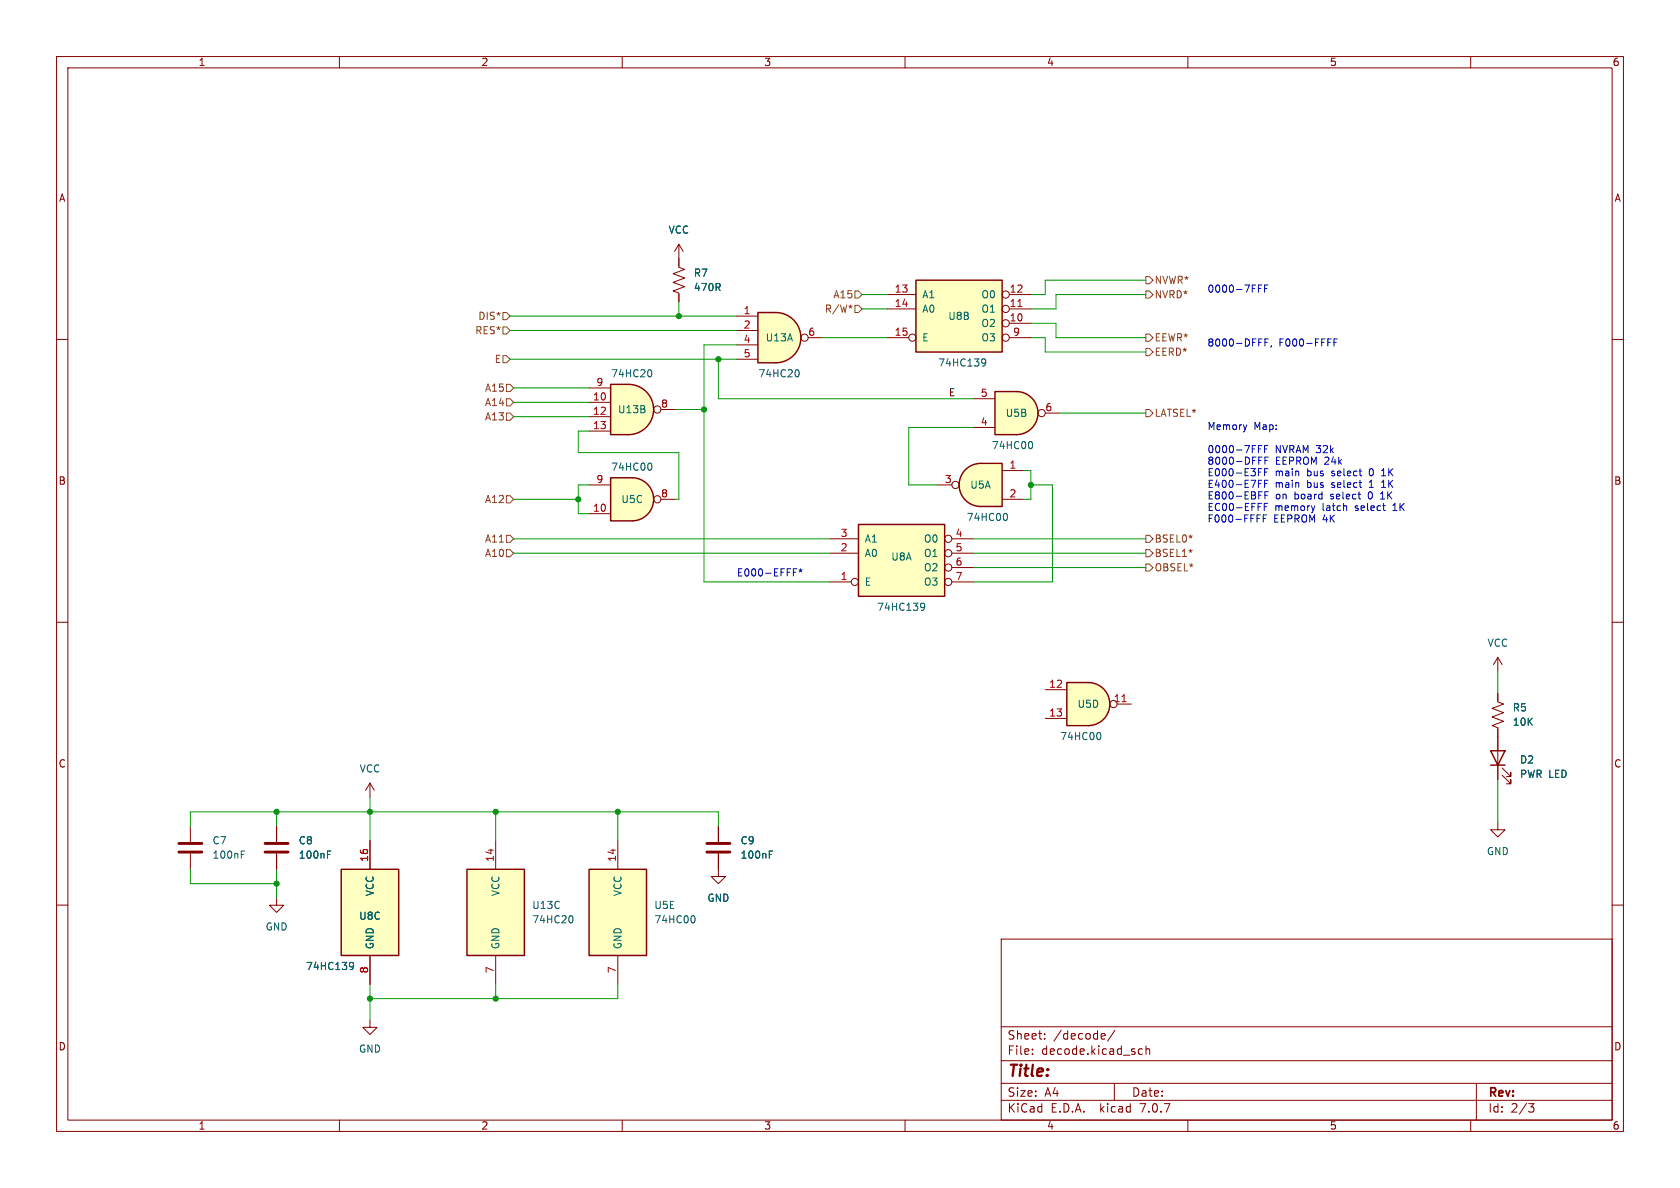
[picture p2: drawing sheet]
<svg xmlns="http://www.w3.org/2000/svg" width="297mm" height="210mm" viewBox="0 0 297 210" stroke-linecap="round" stroke-linejoin="round" font-family="sans-serif">
<g fill="none" stroke="#840000" stroke-width=".18">
<path d="M10 10h277v190h-277zM12 12h273v186h-273zM60 10v2M110 10v2M160 10v2M210 10v2M260 10v2M10 60h2M285 60h2M10 110h2M285 110h2M10 160h2"/>
<path d="M87.6 148.6v5.1M285 160h2M87.6 168.9v5.1M177 166h108v32h-108zM60 198v2M110 198v2M160 198v2M177 194.5h108M177 191.5h108M177 187.5h108M177 181.5h108M182.5 186.3v.1"/>
<path d="M182.5 185.5v.1M184.7 183.6v.1M184.7 182.8v.1M194.9 182.7l.4 .1 .1 .3-.7 .1M195.3 183.6l-.4 .1M197 191.5v3M197.1 182.1l-1.3 2M201.4 186.3h.6M201.4 185.5h.6M202.6 185.5l.2-.1 .4 .1v.9M202.6 184.9v1.5M210 198v2"/>
<path d="M260 198v2M261 191.5v6.5M270.2 195.1h1l-.5 .6 .4 .1 .1 .5-.3 .3h-.4"/>
</g>
<g fill="#ffffc2" stroke="#ffffc2" stroke-width=".18">
<path d="M82.5 153.7h10.2v15.2h-10.2z"/>
<path d="M111.8 84.5a3.8 3.8 0 0 1 3.8 3.8 3.8 3.8 0 0 1-3.8 3.8z"/>
</g>
<path d="M82.5 153.7h10.2v15.2h-10.2z" fill="none" stroke="#840000" stroke-width=".25"/>
<path d="M101 161.9a.79 .79 0 0 1 0 1.2" fill="none" stroke="#006464" stroke-width=".18"/>
<path d="M107.9 84.5h3.9v7.6h-3.9z" fill="#ffffc2"/>
<path d="M107.9 84.5h3.9a3.8 3.8 0 0 1 3.8 3.8 3.8 3.8 0 0 1-3.8 3.8h-3.9z" fill="none" stroke="#840000" stroke-width=".25"/>
<g fill="none" stroke="#840000" stroke-width=".18">
<path d="M120 43.2l-.7 1.3M120 43.2v2.5M120 43.2l.8 1.3M104.1 90.8h3.8M104.1 85.7h3.8M116.8 88.3h2.6M65.4 138.4l-.8 1.3M65.4 138.4v2.6M65.4 138.4l.8 1.3M33.7 146.1v2.7M33.7 150.9v2.8M48.9 158.8v1.2h1.3l-1.3 1.3-1.3-1.3h1.3"/>
<path d="M127 153.7v1.2h1.3l-1.3 1.3-1.3-1.3h1.3M65.4 180.3v1.3h1.3l-1.3 1.3-1.3-1.3h1.3"/>
<circle cx="116.2" cy="88.3" r=".63"/>
</g>
<path d="M114.9 81.9a.79 .79 0 0 1 0 1.2M42.7 151h.4M42.7 150.4h.6" fill="none" stroke="#006464" stroke-width=".18"/>
<path d="M31.6 150.6h4.1M31.6 149.1h4.1" fill="none" stroke="#840000" stroke-width=".51"/>
<path d="M170.7 83a3.8 3.8 0 0 1 2.7-1.1v7.6a3.8 3.8 0 0 1-3.6-2.3 3.8 3.8 0 0 1 .9-4.2z" fill="#ffffc2" stroke="#ffffc2" stroke-width=".18"/>
<path d="M173.4 81.9h3.8v7.6h-3.8z" fill="#ffffc2"/>
<path d="M151.8 92.7h15.2v12.7h-15.2zM170.7 83a3.8 3.8 0 0 1 2.7-1.1h3.8v7.6h-3.8a3.8 3.8 0 0 1-3.6-2.3 3.8 3.8 0 0 1 .9-4.2z" fill="none" stroke="#840000" stroke-width=".25"/>
<g fill="none" stroke="#840000" stroke-width=".18">
<path d="M146.7 97.8h5.1M146.7 95.3h5.1M165.7 85.7h2.6M168.3 97.8h3.8M168.3 95.3h3.8M177.2 83.2h3.8M177.2 88.3h3.8M146.7 102.9h3.8M168.3 102.9h3.8M168.3 100.3h3.8"/>
<circle cx="167.6" cy="95.2" r=".63"/>
<circle cx="167.6" cy="97.8" r=".63"/>
<circle cx="168.9" cy="85.7" r=".63"/>
<circle cx="151.1" cy="102.9" r=".63"/>
<circle cx="167.6" cy="100.3" r=".63"/>
<circle cx="167.6" cy="102.9" r=".63"/>
</g>
<path d="M177.8 90.7a.79 .79 0 0 1 0 1.3M162.9 106.7l.3-.1 .2 .1a.84 .84 0 0 1-.3 1.2h-.2M163.5 107.2l-.3 .2h-.3" fill="none" stroke="#006464" stroke-width=".18"/>
<g fill="#ffffc2" stroke="#ffffc2" stroke-width=".18">
<path d="M151.8 92.7h15.2v12.7h-15.2z"/>
<path d="M111.1 67.9a4.4 4.4 0 0 1 4.5 4.5 4.4 4.4 0 0 1-4.5 4.4z"/>
</g>
<path d="M107.9 67.9h3.2v8.9h-3.2z" fill="#ffffc2"/>
<path d="M107.9 67.9h3.2a4.4 4.4 0 0 1 4.5 4.5 4.4 4.4 0 0 1-4.5 4.4h-3.2z" fill="none" stroke="#840000" stroke-width=".25"/>
<g fill="none" stroke="#840000" stroke-width=".18">
<path d="M104.1 71.1h3.8M104.1 73.7h3.8M104.1 76.2h3.8M104.1 68.6h3.8M116.8 72.4h2.6M127 146.1v2.7M127 150.9v2.8"/>
<circle cx="116.2" cy="72.4" r=".63"/>
</g>
<path d="M114.9 65.3a.79 .79 0 0 1 0 1.3M136 151h.4M136 150.4h.6" fill="none" stroke="#006464" stroke-width=".18"/>
<path d="M125 150.6h4M125 149.1h4" fill="none" stroke="#840000" stroke-width=".51"/>
<path d="M192.4 120.7a3.8 3.8 0 0 1 3.8 3.8 3.8 3.8 0 0 1-3.8 3.8z" fill="#ffffc2" stroke="#ffffc2" stroke-width=".18"/>
<path d="M188.6 120.7h3.8v7.6h-3.8z" fill="#ffffc2"/>
<path d="M188.6 120.7h3.8a3.8 3.8 0 0 1 3.8 3.8 3.8 3.8 0 0 1-3.8 3.8h-3.8z" fill="none" stroke="#840000" stroke-width=".25"/>
<g fill="none" stroke="#840000" stroke-width=".18">
<path d="M120 45.7v1.5l1 .4-2 .8 2 .7-2 .8 2 .8-2 .7 1 .4v1.5M184.8 121.9h3.8M184.8 127h3.8M197.5 124.5h2.5"/>
<circle cx="196.8" cy="124.5" r=".63"/>
</g>
<path d="M198.4 124h.7" fill="none" stroke="#a90000" stroke-width=".18"/>
<path d="M194.3 129.5a.79 .79 0 0 1 0 1.3" fill="none" stroke="#006464" stroke-width=".18"/>
<path d="M137.2 55.2a4.4 4.4 0 0 1 4.4 4.5 4.4 4.4 0 0 1-4.4 4.4z" fill="#ffffc2" stroke="#ffffc2" stroke-width=".18"/>
<path d="M134 55.2h3.2v8.9h-3.2z" fill="#ffffc2"/>
<path d="M134 55.2h3.2a4.4 4.4 0 0 1 4.4 4.5 4.4 4.4 0 0 1-4.4 4.4h-3.2zM161.9 49.5h15.3v12.7h-15.3zM60.3 153.7h10.2v15.2h-10.2zM104.1 153.7h10.2v15.2h-10.2z" fill="none" stroke="#840000" stroke-width=".25"/>
<g fill="none" stroke="#840000" stroke-width=".18">
<path d="M130.2 55.9h3.8M130.2 58.4h3.8M142.9 59.7h2.5M156.8 59.7h3.9M156.8 54.6h5.1M156.8 52.1h5.1M178.4 59.7h3.8M178.4 57.2h3.8M178.4 54.6h3.8M178.4 52.1h3.8M130.2 61h3.8M130.2 63.5h3.8"/>
<path d="M48.9 146.1v2.7M48.9 150.9v2.8M65.4 148.6v5.1M109.2 148.6v5.1M264.8 145.4v1.3h1.3l-1.3 1.3-1.3-1.3h1.3M65.4 168.9v5.1M109.2 168.9v5.1"/>
<circle cx="142.2" cy="59.7" r=".63"/>
<circle cx="161.3" cy="59.7" r=".63"/>
<circle cx="177.8" cy="59.7" r=".63"/>
<circle cx="177.8" cy="54.6" r=".63"/>
<circle cx="177.8" cy="57.1" r=".63"/>
<circle cx="177.8" cy="52.1" r=".63"/>
</g>
<path d="M141 65.3a.79 .79 0 0 1 0 1.3M173.7 63.5l.3-.1 .2 .2a.84 .84 0 0 1-.3 1.1h-.2M174.3 64l-.3 .2h-.3M57.9 151h.4M57.9 150.4h.6M61.9 170.2l.4-.1 .1 .1a.84 .84 0 0 1-.3 1.2h-.2M62.5 170.7l-.2 .2h-.4M122.6 161.9a.79 .79 0 0 1 0 1.2" fill="none" stroke="#006464" stroke-width=".18"/>
<g fill="#ffffc2" stroke="#ffffc2" stroke-width=".18">
<path d="M104.1 153.7h10.2v15.2h-10.2z"/>
<path d="M60.3 153.7h10.2v15.2h-10.2z"/>
<path d="M161.9 49.5h15.3v12.7h-15.3z"/>
<path d="M179.7 69.2a3.8 3.8 0 0 1 3.8 3.8 3.8 3.8 0 0 1-3.8 3.8z"/>
</g>
<path d="M46.9 150.6h4M46.9 149.1h4" fill="none" stroke="#840000" stroke-width=".51"/>
<path d="M179.9 54.2h.8" fill="none" stroke="#a90000" stroke-width=".18"/>
<path d="M175.9 69.2h3.8v7.6h-3.8z" fill="#ffffc2"/>
<path d="M175.9 69.2h3.8a3.8 3.8 0 0 1 3.8 3.8 3.8 3.8 0 0 1-3.8 3.8h-3.8zM263.5 132.7h2.6l-1.3 2.6zM263.5 135.3h2.6" fill="none" stroke="#840000" stroke-width=".25"/>
<g fill="none" stroke="#840000" stroke-width=".18">
<path d="M120 45.7v1.3M120 52.1v1.2M172.1 75.6h3.8M172.1 70.5h3.8M184.8 73h2.5M264.8 116.2v2.5M264.8 116.2l-.8 1.3M264.8 116.2l.8 1.3M264.8 122.6v1.5l1 .4-2 .7 2 .8-2 .7 2 .8-2 .8 1 .4v9.1M265.6 137l1.5 1.6v-.8v.8h-.8M265.6 135.8l1.5 1.5v-.8v.8h-.8M48.9 146.1v2.7"/>
<path d="M48.9 150.9v2.8M65.4 148.6v5.1M127 146.1v2.7M127 150.9v2.8M65.4 168.9v5.1"/>
<circle cx="184.1" cy="73" r=".63"/>
</g>
<path d="M182.2 78a.79 .79 0 0 1 0 1.3M57.9 151h.4M57.9 150.4h.6M136 151h.4M136 150.4h.6M61.9 170.2l.4-.1 .1 .1a.84 .84 0 0 1-.3 1.2h-.2M62.5 170.7l-.2 .2h-.4" fill="none" stroke="#006464" stroke-width=".18"/>
<g fill="none" stroke="#725600" stroke-width=".18">
<path d="M88.9 57.8h.6l.7 .6-.7 .7h-.6zM88.9 55.2h.6l.7 .7-.7 .6h-.6zM150.7 54.1l-.3 .1 .1 .3M151.1 54h.7l.6 .6-.6 .6h-.7zM151.1 51.4h.7l.6 .7-.6 .6h-.7zM202.6 59.1h.6l.6 .6-.6 .6h-.6zM202.6 48.9h.6l.6 .6-.6 .7h-.6zM202.6 51.4h.6l.6 .7-.6 .6h-.6zM88.9 62.9h.6l.7 .6-.7 .6h-.6zM89.5 67.9h.7l.6 .7-.6 .6h-.7zM89.5 70.5h.7l.6 .6-.6 .7h-.7zM89.5 73h.7l.6 .7-.6 .6h-.7z"/>
<path d="M202.6 61.6h.6l.6 .6-.6 .7h-.6zM202.6 72.4h.6l.6 .6-.6 .7h-.6zM89.5 97.2h.7l.6 .6-.6 .6h-.7zM89.5 94.6h.7l.6 .7-.6 .6h-.7zM89.5 87.6h.7l.6 .7-.6 .6h-.7zM202.6 94.6h.6l.6 .7-.6 .6h-.6zM202.6 97.2h.6l.6 .6-.6 .6h-.6zM202.6 99.7h.6l.6 .6-.6 .7h-.6zM210.8 94.7l-.3 .2M210.8 97.3l-.3 .1"/>
</g>
<g fill="none" stroke="#0000c2" stroke-width=".18">
<path d="M222.5 51h.4M222.5 50.4h.6M223.6 51h.4M224.2 50.4h-.6v1.3M224.2 59.9h-.6v1.3M236.4 59.9h-.6v1.3M220.4 75.1l-.3 .8M222.5 79.4h.4M222.5 78.8h.6M223.6 79.4h.4M223.6 60.5h.4M224.2 78.8h-.6v1.2"/>
<path d="M224.8 61.1l-.2 .3M235.8 60.5h.5M222.5 82.8h.6M222.5 84.9h.6M222.5 80.8h.6M223.3 91.6h.4M223.5 89.6h.4M223.6 83.5h.4M223.6 85.5h.4M223.6 81.4h.4M223.6 87.5h.4M223.9 91h-.6v1.3"/>
<path d="M224.1 89h-.6v1.3M224.2 82.8h-.6v1.3M224.2 84.9h-.6v1.3M224.2 80.8h-.6v1.3M224.2 86.9h-.6v1.3M232.4 89.4l-.3 .9M242.1 86.2h.7M242.2 85.2l-.1 .1M244.1 88.2h.7M244.2 84.1h.8M244.2 86.2h.8M244.3 87.1l-.2 .2"/>
<path d="M244.5 83l-.3 .2M244.5 85.1l-.3 .2M246.2 90.3h.8M246.4 89.3h-.2M140.3 101.2h.4M140.3 100.6h.6M141.2 100.7l.3 .2M141.5 100.6v.3M141.5 100.9l-.2 .2M141.5 100.9l.2 .2M141.8 100.7l-.3 .2"/>
</g>
<g fill="none" stroke="#009600" stroke-width=".18">
<path d="M90.2 55.9h40M90.2 58.4h40M120 53.3v2.6M145.4 59.7h11.4M152.4 54.6h4.4M152.4 52.1h4.4M182.2 57.2h4.5v2.5h15.9M182.2 59.7h2.6v2.5h17.8M202.6 49.5h-17.8v2.6h-2.6M202.6 52.1h-15.9v2.5h-4.5M90.2 63.5h40M90.8 73.7h13.3"/>
<path d="M90.8 68.6h13.3M90.8 71.1h13.3M104.1 76.2h-1.9v3.8h17.8v8.3h-.6M119.4 72.4h5.1M127 63.5v7h45.1M130.2 61h-5.7v41.9h22.2M172.1 75.6h-11.4v10.1h5M187.3 73h15.3M90.8 88.3h11.4M90.8 97.8h55.9M90.8 95.3h55.9M104.1 85.7h-1.9v5.1h1.9"/>
<path d="M172.1 97.8h30.5M172.1 95.3h30.5M181 83.2h1.2v5.1h-1.2M182.2 85.7h3.9v17.2h-14M172.1 100.3h30.5M264.8 118.7v3.9M264.8 137.8v7.6M33.7 146.1v-2.6h93.3v2.6M33.7 153.7v2.5h15.2M48.9 143.5v2.6M48.9 153.7v5.1M65.4 141v7.6"/>
<path d="M87.6 143.5v5.1M109.2 143.5v5.1M65.4 174v6.3M87.6 174v2.5M109.2 174v2.5h-43.8"/>
</g>
<g fill="#009600" stroke="#009600" stroke-width=".18">
<circle cx="127" cy="63.5" r=".46"/>
<circle cx="120" cy="55.9" r=".46"/>
<circle cx="182.2" cy="85.7" r=".46"/>
<circle cx="65.4" cy="176.5" r=".46"/>
<circle cx="87.6" cy="176.5" r=".46"/>
<circle cx="48.9" cy="143.5" r=".46"/>
<circle cx="65.4" cy="143.5" r=".46"/>
<circle cx="48.9" cy="156.2" r=".46"/>
<circle cx="102.2" cy="88.3" r=".46"/>
<circle cx="87.6" cy="143.5" r=".46"/>
<circle cx="124.5" cy="72.4" r=".46"/>
<circle cx="109.2" cy="143.5" r=".46"/>
</g>
<text font-size="2.8" fill="#840000" x="178" y="190.9">Title:</text>
<g font-size="2.1" fill="#840000">
<text x="178" y="184">Sheet:</text>
<text x="186.2" y="184">/decode/</text>
<text x="178" y="186.7">File:</text>
<text x="184.1" y="186.7">decode.kicad_sch</text>
<text x="178" y="196.9">KiCad</text>
<text x="178" y="194.1">Size:</text>
<text x="184.7" y="194.1">A4</text>
<text x="185.7" y="196.9">E.D.A.</text>
<text x="194.6" y="196.9">kicad</text>
<text x="200" y="194.1">Date:</text>
<text x="201.8" y="196.9">7.0.7</text>
<text x="263" y="194.3">Rev:</text>
<text x="263" y="196.9">Id:</text>
<text x="267.1" y="196.9">2/3</text>
</g>
<g font-size="1.8" fill="#840000">
<text x="35" y="11.9">1</text>
<text x="85" y="11.9">2</text>
<text x="135" y="11.9">3</text>
<text x="185" y="11.9">4</text>
<text x="235" y="11.9">5</text>
<text x="285" y="11.9">6</text>
<text x="10.3" y="35.9">A</text>
<text x="285.3" y="35.9">A</text>
<text x="10.3" y="85.9">B</text>
<text x="285.3" y="85.9">B</text>
<text x="10.3" y="135.9">C</text>
<text x="285.3" y="135.9">C</text>
<text x="10.3" y="185.9">D</text>
<text x="285.3" y="185.9">D</text>
<text x="35" y="199.9">1</text>
<text x="85" y="199.9">2</text>
<text x="135" y="199.9">3</text>
<text x="185" y="199.9">4</text>
<text x="235" y="199.9">5</text>
<text x="285" y="199.9">6</text>
</g>
<g font-size="1.8" fill="#006464">
<text x="118.1" y="41.5">VCC</text>
<text x="122.6" y="49.1">R7</text>
<text x="122.6" y="51.7">470R</text>
<text x="162.9" y="52.9">A1</text>
<text x="173.4" y="52.9">O0</text>
<text x="162.9" y="55.5">A0</text>
<text x="167.5" y="56.7">U8B</text>
<text x="173.4" y="58">O2</text>
<text x="173.4" y="55.5">O1</text>
<text x="135.3" y="60.6">U13A</text>
<text x="162.9" y="60.6">E</text>
<text x="165.8" y="65">74HC139</text>
<text x="173.4" y="60.6">O3</text>
<text x="107.9" y="66.9">74HC20</text>
<text x="134" y="66.9">74HC20</text>
<text x="109.1" y="73.3">U13B</text>
<text x="177.7" y="73.9">U5B</text>
<text x="107.9" y="83.4">74HC00</text>
<text x="175.2" y="79.6">74HC00</text>
<text x="109.8" y="89.1">U5C</text>
<text x="171.4" y="86.6">U5A</text>
<text x="170.8" y="92.3">74HC00</text>
<text x="152.8" y="98.7">A0</text>
<text x="152.8" y="96.1">A1</text>
<text x="157.5" y="99.3">U8A</text>
<text x="163.2" y="96.1">O0</text>
<text x="163.2" y="98.7">O1</text>
<text x="163.2" y="101.2">O2</text>
<text x="152.8" y="103.7">E</text>
<text x="163.2" y="103.7">O3</text>
<text x="155" y="108.2">74HC139</text>
<text x="262.9" y="114.5">VCC</text>
<text x="190.4" y="125.3">U5D</text>
<text x="267.3" y="126">R5</text>
<text x="187.3" y="131">74HC00</text>
<text x="267.3" y="128.5">10K</text>
<text x="63.5" y="136.8">VCC</text>
<text x="268.6" y="135.2">D2</text>
<text x="268.6" y="137.7">PWR LED</text>
<text x="37.5" y="149.5">C7</text>
<text x="52.7" y="149.5">C8</text>
<text x="130.8" y="149.5">C9</text>
<text x="37.5" y="152">100nF</text>
<text x="52.7" y="152">100nF</text>
<text x="130.8" y="152">100nF</text>
<text x="262.8" y="151.4">GND</text>
<text x="66.3" y="158.5" transform="rotate(-90 66.3 158.5)">VCC</text>
<text x="88.5" y="158.5" transform="rotate(-90 88.5 158.5)">VCC</text>
<text x="94" y="160.9">U13C</text>
<text x="110.1" y="158.5" transform="rotate(-90 110.1 158.5)">VCC</text>
<text x="115.6" y="160.9">U5E</text>
<text x="125" y="159.6">GND</text>
<text x="46.9" y="164.7">GND</text>
<text x="63.4" y="162.8">U8C</text>
<text x="66.3" y="167.9" transform="rotate(-90 66.3 167.9)">GND</text>
<text x="88.5" y="167.9" transform="rotate(-90 88.5 167.9)">GND</text>
<text x="94" y="163.4">74HC20</text>
<text x="110.1" y="167.9" transform="rotate(-90 110.1 167.9)">GND</text>
<text x="115.6" y="163.4">74HC00</text>
<text x="54" y="171.7">74HC139</text>
<text x="63.4" y="186.3">GND</text>
</g>
<g font-size="1.8" fill="#725600">
<text x="147.2" y="52.9">A15</text>
<text x="204" y="50.4">NVWR*</text>
<text x="204" y="52.9">NVRD*</text>
<text x="83.9" y="59.3">RES*</text>
<text x="84.5" y="56.7">DIS*</text>
<text x="145.7" y="55.5">R/W*</text>
<text x="87.4" y="64.4">E</text>
<text x="204" y="60.6">EEWR*</text>
<text x="204" y="63.1">EERD*</text>
<text x="85.6" y="69.4">A15</text>
<text x="85.6" y="72">A14</text>
<text x="85.6" y="74.5">A13</text>
<text x="204" y="73.9">LATSEL*</text>
<text x="85.6" y="89.1">A12</text>
<text x="85.6" y="98.7">A10</text>
<text x="85.6" y="96.1">A11</text>
<text x="204" y="96.1">BSEL0*</text>
<text x="204" y="98.7">BSEL1*</text>
<text x="204" y="101.2">OBSEL*</text>
</g>
<g font-size="1.8" fill="#a90000">
<text x="158.1" y="51.8">13</text>
<text x="178.4" y="51.8">12</text>
<text x="131.4" y="55.6">1</text>
<text x="131.4" y="58.2">2</text>
<text x="142.8" y="59.4">6</text>
<text x="158.1" y="54.4">14</text>
<text x="158.1" y="59.4">15</text>
<text x="178.4" y="56.9">10</text>
<text x="178.4" y="54.4">11</text>
<text x="179" y="59.4">9</text>
<text x="131.4" y="60.7">4</text>
<text x="131.4" y="63.2">5</text>
<text x="104.7" y="70.9">10</text>
<text x="105.3" y="68.3">9</text>
<text x="173.3" y="70.2">5</text>
<text x="104.7" y="73.4">12</text>
<text x="104.7" y="75.9">13</text>
<text x="116.8" y="72.1">8</text>
<text x="173.3" y="75.3">4</text>
<text x="184.7" y="72.8">6</text>
<text x="178.4" y="82.9">1</text>
<text x="105.3" y="85.5">9</text>
<text x="116.8" y="88">8</text>
<text x="166.9" y="85.5">3</text>
<text x="178.4" y="88">2</text>
<text x="104.7" y="90.6">10</text>
<text x="148.5" y="95">3</text>
<text x="168.8" y="95">4</text>
<text x="148.5" y="97.5">2</text>
<text x="168.8" y="97.5">5</text>
<text x="168.8" y="100.1">6</text>
<text x="148.5" y="102.6">1</text>
<text x="168.8" y="102.6">7</text>
<text x="185.4" y="121.7">12</text>
<text x="196.8" y="124.2">11</text>
<text x="185.4" y="126.7">13</text>
<text x="65.2" y="152.4" transform="rotate(-90 65.2 152.4)">16</text>
<text x="87.4" y="152.4" transform="rotate(-90 87.4 152.4)">14</text>
<text x="109" y="152.4" transform="rotate(-90 109 152.4)">14</text>
<text x="65.2" y="172.2" transform="rotate(-90 65.2 172.2)">8</text>
<text x="87.4" y="172.2" transform="rotate(-90 87.4 172.2)">7</text>
<text x="109" y="172.2" transform="rotate(-90 109 172.2)">7</text>
</g>
<g font-size="1.8" fill="#0000c2">
<text x="213.4" y="51.8">0000-7FFF</text>
<text x="213.4" y="61.3">8000-DFFF,</text>
<text x="226.1" y="61.3">F000-FFFF</text>
<text x="213.4" y="76.1">Memory</text>
<text x="221.7" y="76.1">Map:</text>
<text x="213.4" y="80.2">0000-7FFF</text>
<text x="213.4" y="82.2">8000-DFFF</text>
<text x="225.4" y="80.2">NVRAM 32k</text>
<text x="225.5" y="82.2">EEPROM 24k</text>
<text x="213.4" y="84.3">E000-E3FF</text>
<text x="213.4" y="86.3">E400-E7FF</text>
<text x="213.4" y="88.4">E800-EBFF</text>
<text x="225.4" y="84.3">main</text>
<text x="225.4" y="86.3">main</text>
<text x="225.5" y="88.4">on</text>
<text x="228.9" y="88.4">board</text>
<text x="231.2" y="84.3">bus</text>
<text x="231.2" y="86.3">bus</text>
<text x="235.5" y="88.4">select</text>
<text x="235.7" y="84.3">select</text>
<text x="235.7" y="86.3">select</text>
<text x="242.4" y="88.4">0</text>
<text x="242.5" y="84.3">0</text>
<text x="242.5" y="86.3">1</text>
<text x="244.7" y="88.4">1K</text>
<text x="244.9" y="84.3">1K</text>
<text x="244.9" y="86.3">1K</text>
<text x="213.4" y="90.4">EC00-EFFF</text>
<text x="213.4" y="92.5">F000-FFFF</text>
<text x="225.2" y="92.5">EEPROM 4K</text>
<text x="225.4" y="90.4">memory</text>
<text x="233.9" y="90.4">latch</text>
<text x="239.9" y="90.4">select</text>
<text x="246.7" y="90.4">1K</text>
<text x="130.2" y="102">E000-EFFF*</text>
</g>
<text font-size="1.8" fill="#0f0f0f" x="167.6" y="70.1">E</text>
</svg>
